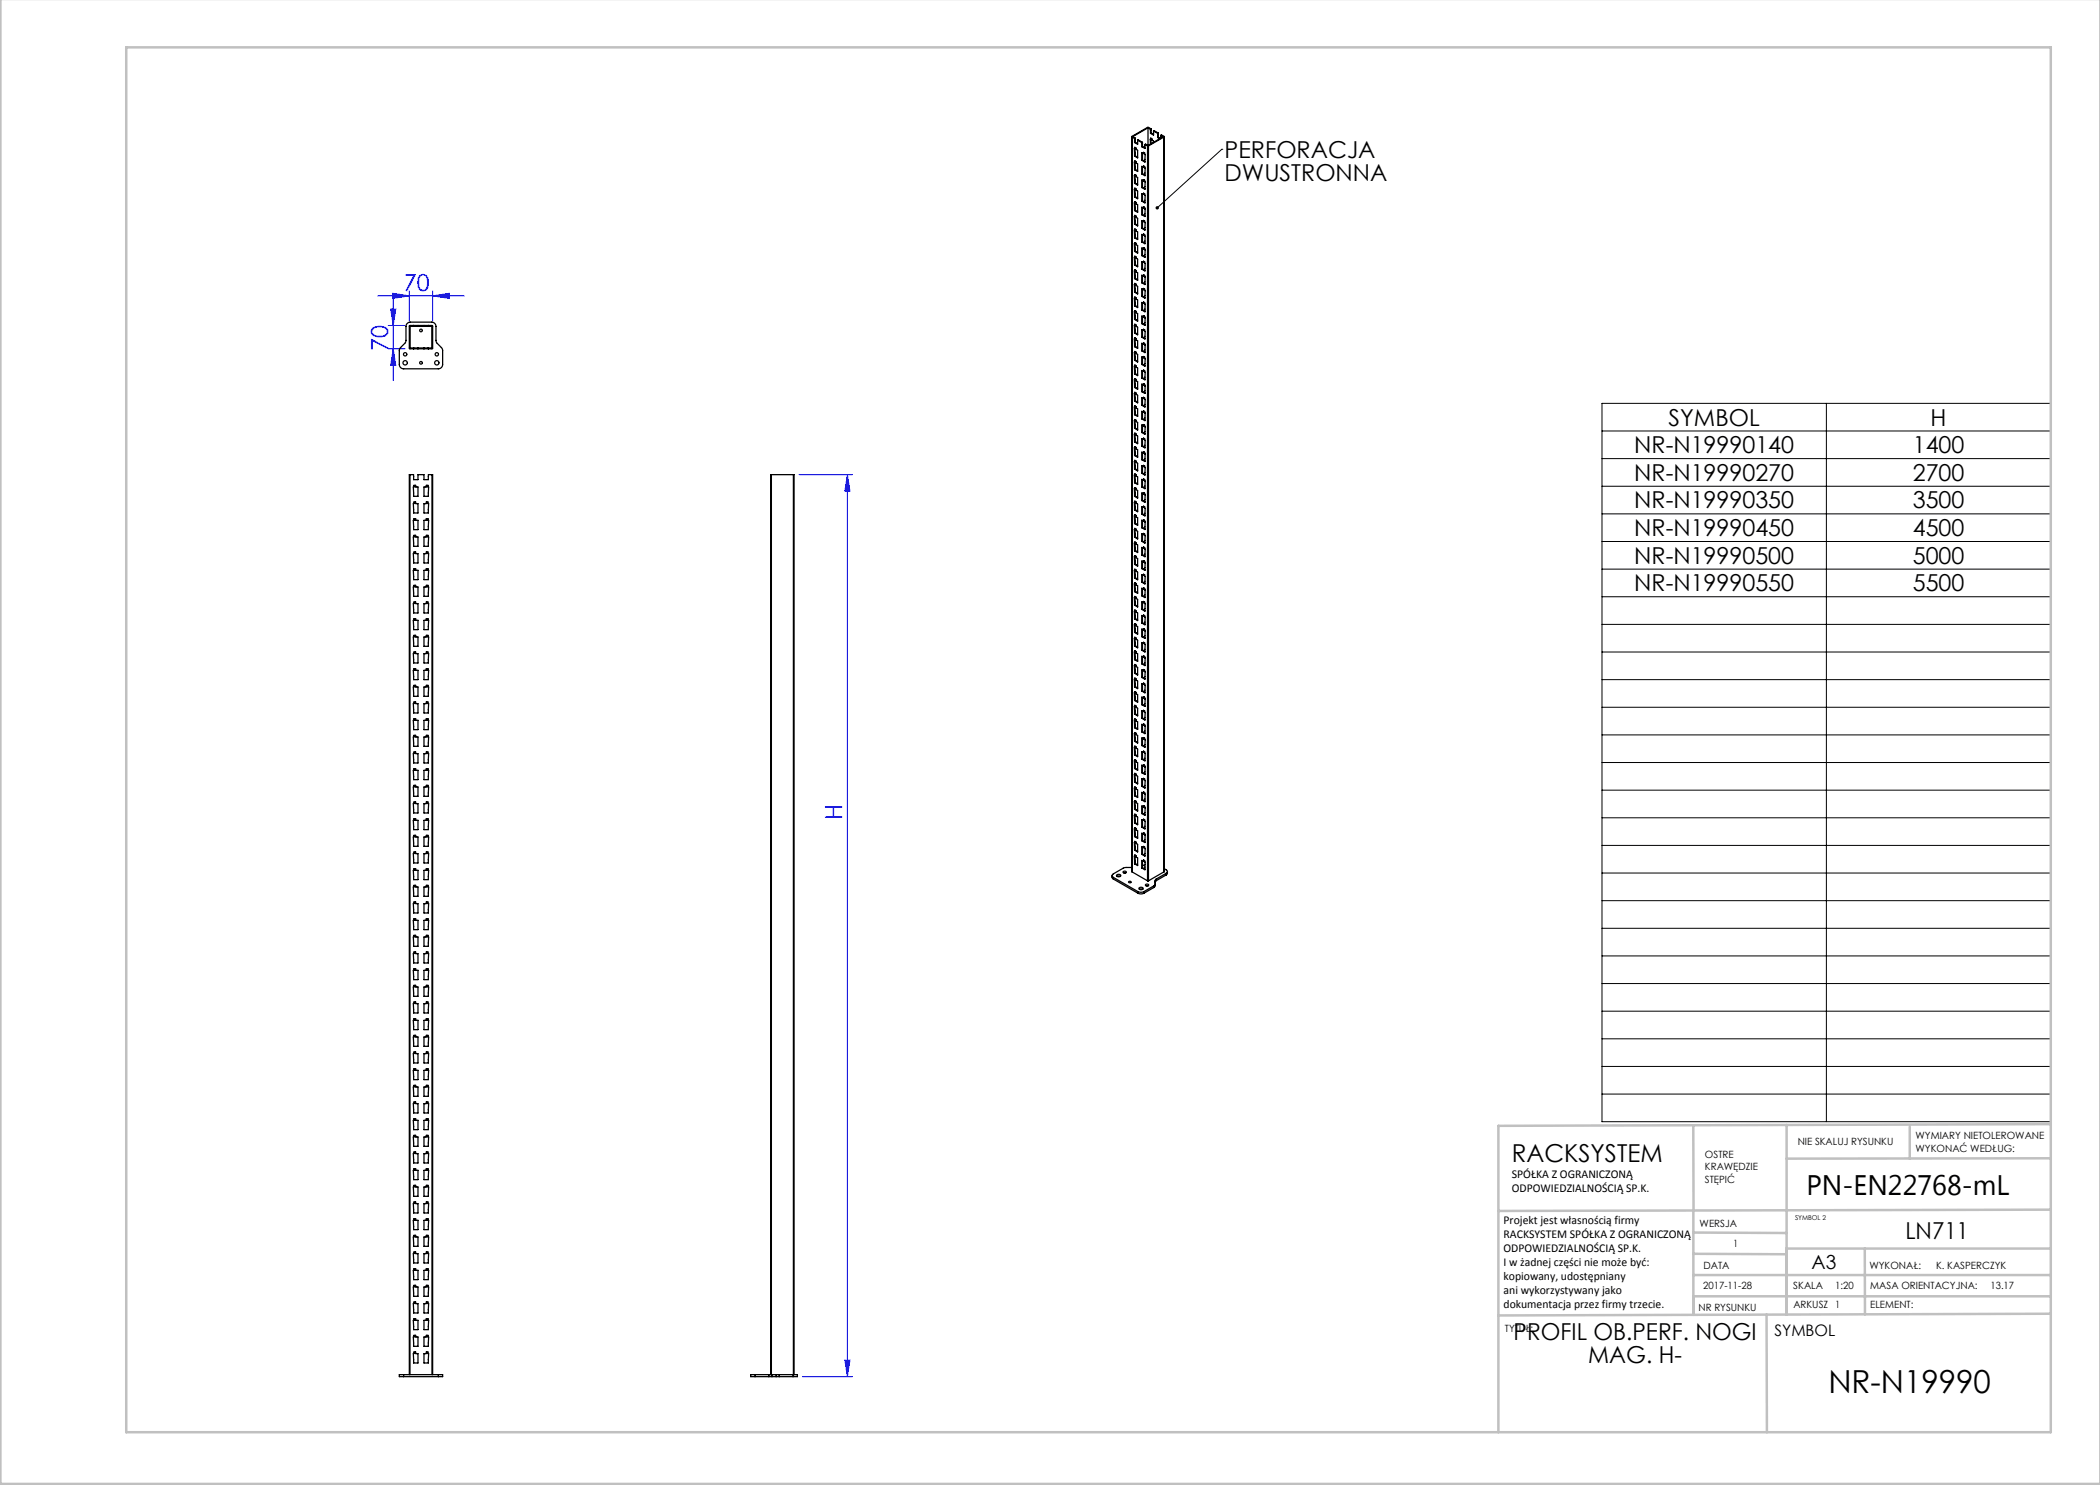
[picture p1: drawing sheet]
<svg xmlns="http://www.w3.org/2000/svg" width="420mm" height="297mm" viewBox="0 0 420 297" stroke-linecap="round" stroke-linejoin="round" font-family="sans-serif">
<g fill="none" stroke="#00f" stroke-width=".2">
<path d="M75.5 59.2h17.4M78.6 58.7l3.3 .5-3.3 .5zM78.6 58.7v17.4M81.9 58.2v6M86.5 59.2l3.3-.5v1zM86.5 58.2v6M77.6 65.1h3.4M77.6 69.8h3.4M78.1 61.8h1.1l-.6 3.3zM78.6 69.8l.6 3.3h-1.1zM159.8 94.9h10.7M169.5 94.9l.5 3.3h-1z"/>
<path d="M169.5 94.9v180.4M160.5 275.3h10M169 272h1l-.5 3.3z"/>
</g>
<g fill="none" stroke="#000" stroke-width=".2">
<path d="M244.4 29.9h.1M244.4 29.9l-13 11.7M320.4 80.7h89.8v143.6h-89.8zM320.4 86.2h89.8M320.4 91.7h89.8M320.4 97.2h89.8M365.3 80.7v143.6M320.4 102.8h89.8M320.4 108.3h89.8M320.4 113.8h89.8M320.4 119.4h89.8M320.4 124.9h89.8"/>
<path d="M320.4 130.4h89.8M320.4 135.9h89.8M320.4 141.5h89.8M320.4 147h89.8M320.4 152.5h89.8M320.4 158h89.8M320.4 163.6h89.8M320.4 169.1h89.8M320.4 174.6h89.8M320.4 180.1h89.8M320.4 185.7h89.8M320.4 191.2h89.8"/>
<path d="M320.4 196.7h89.8M320.4 202.2h89.8M320.4 207.8h89.8M320.4 213.3h89.8M320.4 218.8h89.8"/>
</g>
<g fill="none" stroke="#c0c0c0" stroke-width=".5">
<path d="M.1 -.1v296.9h419.9M25.2 9.5h385v276.9h-385zM338.7 225.2v16.9M357.3 225v37.9M382 225.4v6.3M410.1 224.8l-110.4 .4v61.2M410.1 231.7h-52.8M338.7 259.3h71.5M338.7 255h71.5M338.7 250.8l18.6 .1M338.7 246.5l18.6 .1M338.7 242.1v20.9"/>
<path d="M373 249.7v13.2M410.1 241.9l-110.4 .3M410.2 249.7h-52.9v13.2M353.3 262.9l.1 23.5M410.2 262.7l-110.5 .4"/>
</g>
<path d="M231.2 41.3a.34 .34 0 0 1 .5 0 .34 .34 0 0 1 0 .5 .34 .34 0 0 1-.5 0l.2-.2-.2 .2z" fill="#000"/>
<g fill="#00f">
<path d="M78.6 58.7l3.3 .5-3.3 .5zM86.5 59.2l3.3-.5v1z"/>
<path d="M169.5 94.9l.5 3.3h-1zM169 272h1l-.5 3.3zM78.1 61.8h1.1l-.6 3.3zM78.6 69.8l.6 3.3h-1.1z"/>
</g>
<g fill="none" stroke="#000" stroke-width=".25">
<path d="M226.4 27.3v147.1M226.4 27.4l.5 .3M226.4 27.4v147M226.9 27.7v.3M226.9 28v.5M226.9 30.7v.5M226.9 33.4v.5M226.9 36.1v.6M226.9 38.8v.6M226.9 32.4v1M226.9 37.9v.9M226.9 35.2v.9"/>
<path d="M226.9 29.7v1M227 35.1h.1M227 29.7h.1M227 32.4v-.2l.5 .6v1.5l-.6-.4M227 32.4h-.1M227 37.9v-.3l.5 .6v1.5l-.6-.3M227 37.9h-.1M227 35.1v-.2l.5 .6v1.5l-.6-.3M227 29.7v-.2l.5 .6v1.5l-.6-.4M227 29.7v.9M227 35.1v1M227 32.4v.9"/>
<path d="M227 37.9v.9M227 27.6l-.1 .1M227 27.6v.3M227 28.4l.5 .3M227 27.9l-.1 .1M227 28.4l-.1 .1M227 27.9v.5M227 30.6v.6M227 33.3v.6M227 36.1v.5M227 38.8v.5M227 31.2l.5 .2"/>
<path d="M227 30.6l-.1 .1M227 31.2h-.1M227 33.9l.5 .3M227 33.3l-.1 .1M227 33.9h-.1M227 36.6l.5 .3M227 36.1h-.1M227 36.6l-.1 .1M227 39.3l.5 .3M227 38.8h-.1M227 39.3l-.1 .1M227.1 29.6l-.1 .1"/>
<path d="M227.1 32.4h-.1M227.1 35.1l-.1 .1M227.1 37.8l-.1 .1M227.1 29.5v.1M227.1 32.2v.2M227.1 35v.1M227.1 37.7v.1M227.1 35.1h-.1M227.5 28l.9 .5M227.5 28h.1l.9 .5M227.5 28v.9l-.6-.4M228.4 38.7l.3 .2v-.3l.2 .2 .1 1.8-.6-.4z"/>
<path d="M228.4 36l.3 .2v-.3l.2 .1 .1 1.9-.6-.4zM228.4 33.3l.3 .1v-.2l.2 .1 .1 1.8-.6-.3zM228.4 28.5v.8M228.5 29.3h-.1M228.5 28.5h-.1M228.5 28.5v.8M228.5 30.6v1.4M228.5 33.3v1.4M228.5 36.1v1.3M228.5 38.8v1.4M228.5 29.3l.5 .3M228.5 32l-.1 .1"/>
<path d="M228.5 32l.5 .3M228.5 34.7l-.1 .1M228.5 34.7l.5 .3M228.5 37.4l-.1 .1M228.5 37.4l.5 .3M228.7 30.7v-.2l.2 .1 .1 .3v1.5l-.6-.3M228.7 30.7l-.3-.2v1.6M228.8 33.4h.1M228.8 38.8h.1M228.8 30.6h.1M228.8 36.1h.1M228.8 30.6l-.1 .1"/>
<path d="M228.8 33.3l-.1 .1M228.8 36.1l-.1 .1M228.8 38.8l-.1 .1M228.8 30.5v.1M228.8 33.3h.1M228.8 36v.1M228.8 38.7v.1M229 28.9l.5 .3M229 28.9l.1-.1 .5 .3M229 28.9v.8l-.6-.4M229.5 29.2h.2M229.5 29.2v147"/>
<path d="M229.6 25.6l-3.1 1.7 .5 .3M229.6 25.6l.5 .2M229.6 25.6v3.5M229.7 29.2v147M230.1 25.8v.3M230.1 26.1v.6M230.1 27.9v-.3l.3 .2v.2l.3 .2v.3M230.1 27.9v.9M230.2 27.9v.8M230.2 25.8l-.7-.3-3.1 1.9M230.2 25.8h-.1M230.2 25.8v.3"/>
<path d="M230.2 26.1h-.1M230.2 26.6l-.1 .1M230.2 26.6l.5 .3M230.2 26.1v.5M230.3 27.8l-.2 .1M230.3 27.8h.1M230.3 27.7v.1M230.7 26.2l.9 .5M230.7 26.2l.1-.1 .9 .5M230.7 26.2v.8l-.6-.3M231.6 27.5l.4 .2M231.6 26.7v.8"/>
<path d="M231.7 26.6l-.1 .1M231.7 27.4l-.1 .1M231.7 26.6v.8M231.7 27.4l.4 .3M232.2 27.1l.1-.1 .5 .4M232.2 27.1l.5 .2-3.1 1.8M232.2 27.1v.5M232.8 27.4l-3.1 1.8M232.8 27.4v147M232.8 27.3v147.1M226.9 41.6v.5M226.9 44.3v.5"/>
<path d="M226.9 47v.6M226.9 49.7v.6M226.9 52.5v.5M226.9 55.2v.5M226.9 57.9v.5M226.9 56.9l.1-.2 .5 .6v1.5l-.6-.4M226.9 43.3v1M226.9 48.8v.9M226.9 54.2v1M226.9 59.7v.9M226.9 56.9v1M226.9 51.5v1"/>
<path d="M226.9 46v1M226.9 40.6v1M227 43.3h.1M227 48.8h.1M227 54.2h.1M227 59.6h.1M227 51.5h.1M227 46h.1M227 40.6h.1M227 43.3v-.2l.5 .6v1.5l-.6-.4M227 48.8v-.3l.5 .6v1.5l-.6-.3M227 54.2v-.2l.5 .6v1.5l-.6-.4"/>
<path d="M227 59.6v-.2l.5 .6v1.5l-.6-.3M227 51.5v-.3l.5 .6v1.6l-.6-.4M227 46v-.2l.5 .6v1.5l-.6-.3M227 40.6v-.3l.5 .6v1.6l-.6-.4M227 40.6v.9M227 46v.9M227 51.5v.9M227 56.9v.9M227 59.6v1M227 54.2v.9M227 48.7v1M227 43.3v.9"/>
<path d="M227 41.5v.5M227 44.2v.6M227 46.9v.6M227 49.7v.5M227 52.4v.5M227 55.1v.6M227 57.8v.6M227 42l.5 .3M227 41.5l-.1 .1M227 42l-.1 .1M227 44.8l.5 .3M227 44.2l-.1 .1"/>
<path d="M227 44.8h-.1M227 47.5l.5 .3M227 46.9l-.1 .1M227 47.5l-.1 .1M227 50.2l.5 .3M227 49.7h-.1M227 50.2l-.1 .1M227 52.9l.5 .3M227 52.4l-.1 .1M227 52.9l-.1 .1M227 55.7l.5 .2M227 55.1l-.1 .1"/>
<path d="M227 55.7h-.1M227 58.4l.5 .3M227 57.8l-.1 .1M227 58.4h-.1M227.1 40.5h.1M227.1 43.2l-.1 .1M227.1 46h-.1M227.1 48.7h.1M227.1 51.4l-.1 .1M227.1 54.1h.1M227.1 56.9h.1M227.1 59.6l-.1 .1"/>
<path d="M227.1 40.5l-.1 .1M227.1 48.7l-.1 .1M227.1 54.1l-.1 .1M227.1 56.9h-.1M227.1 40.4v.1M227.1 43.1v.1M227.1 45.9v.1M227.1 48.6v.1M227.1 51.3v.1M227.1 54v.1M227.1 56.7v.2M227.1 59.5v.1"/>
<path d="M227.1 59.6h-.1M228.5 41.5v1.4M228.5 44.2v1.4M228.5 46.9v1.4M228.5 49.7v1.4M228.5 52.4v1.4M228.5 55.1v1.4M228.5 57.8v1.4M228.5 40.2h-.1M228.5 40.2l.5 .3M228.5 42.9l-.1 .1M228.5 42.9l.5 .3"/>
<path d="M228.5 45.6l-.1 .1M228.5 45.6l.5 .3M228.5 48.3l-.1 .1M228.5 48.3l.5 .3M228.5 51.1h-.1M228.5 51.1l.5 .2M228.5 53.8h-.1M228.5 53.8l.5 .3M228.5 56.5l-.1 .1M228.5 56.5l.5 .3M228.5 59.2l-.1 .1M228.5 59.2l.5 .3"/>
<path d="M228.7 57.9v-.2l.2 .1 .1 .3v1.5l-.6-.3M228.7 57.9l-.3-.1v1.5M228.7 55.2v-.2l.2 .1 .1 .3v1.5l-.6-.3M228.7 55.2l-.3-.2v1.6M228.7 52.5v-.3l.2 .2 .1 .3v1.5l-.6-.4M228.7 52.5l-.3-.2v1.5M228.7 49.7v-.2l.2 .2 .1 .3v1.5l-.6-.4M228.7 49.7l-.3-.1v1.5M228.7 47l-.3-.1v1.5M228.7 44.3v-.2l.2 .1 .1 .3v1.5l-.6-.3M228.7 44.3l-.3-.1v1.5M228.7 41.6l-.3-.2v1.6"/>
<path d="M228.7 41.6v-.2l.2 .1v.2M228.7 47v-.2l.2 .1v.3M228.8 47h-.1M228.8 52.4l-.1 .1M228.8 57.9h-.1M228.8 47h.1M228.8 52.4h.1M228.8 57.9h.1M228.8 41.5l-.1 .1M228.8 44.2l-.1 .1M228.8 49.7l-.1 .1M228.8 55.1h.1"/>
<path d="M228.8 55.1l-.1 .1M228.8 41.4v.1M228.8 44.1v.1M228.8 46.9h.1M228.8 49.6v.1M228.8 52.3v.1M228.8 55v.1M228.8 57.7v.1M228.8 46.9l-.1 .1M228.8 49.7h-.1M228.8 57.8l-.1 .1M228.9 47.2h.1"/>
<path d="M228.9 41.7h.1M229 41.8v1.5l-.6-.3M229 47.2v1.6l-.6-.4M81.4 64.7l.7-.3h4.2a.87 .87 0 0 1 .9 .9v2.9l1.3 1.7v3a.87 .87 0 0 1-.8 .9h-7a.87 .87 0 0 1-.8-.9v-2.9l1.3-1.7v-3zM81.9 65.1h4.6v4.6h-4.6zM82 65.3h4.4v4.3h-4.4zM82.7 65.1v.2M82.7 69.6v.2M83.6 65.1v.2M83.6 69.6v.2M84.8 65.1v.2M84.8 69.6v.2"/>
<path d="M85.7 65.1v.2M85.7 69.6v.2M226.9 60.6v.6M226.9 63.3v.6M226.9 66.1v.5M226.9 68.8v.5M226.9 71.5v.6M226.9 74.2v.6M226.9 77v.5M226.9 79.7v.5M226.9 76l.1-.3 .5 .6v1.6l-.6-.4M226.9 65.1v1"/>
<path d="M226.9 70.5v1M226.9 76v1M226.9 78.7v1M226.9 73.3v.9M226.9 67.8v1M226.9 62.4v.9M227 65.1h.1M227 70.5h.1M227 78.7h.1M227 73.3h.1M227 67.8h.1M227 65.1v-.3l.5 .6v1.6l-.6-.4"/>
<path d="M227 70.5v-.2l.5 .6v1.5l-.6-.3M227 78.7v-.3l.5 .6v1.6l-.6-.4M227 73.3v-.3l.5 .6v1.5l-.6-.3M227 67.8v-.2l.5 .6v1.5l-.6-.4M227 62.4v-.3l.5 .6v1.5l-.6-.3M227 62.4h-.1M227 67.8v.9M227 73.2v1M227 78.7v.9M227 76v.9M227 70.5v.9M227 65.1v.9"/>
<path d="M227 62.4v.9M227 60.6v.5M227 63.3v.5M227 66v.5M227 68.7v.6M227 71.4v.6M227 74.2v.5M227 76.9v.5M227 79.6v.6M227 61.1l.5 .3M227 60.6h-.1M227 61.1l-.1 .1"/>
<path d="M227 63.8l.5 .3M227 63.3h-.1M227 63.8l-.1 .1M227 66.5l.5 .3M227 66l-.1 .1M227 66.5l-.1 .1M227 68.7l-.1 .1M227 69.3h-.1M227 69.3l.5 .2M227 72l.5 .3M227 71.4l-.1 .1M227 72l-.1 .1"/>
<path d="M227 74.7l.5 .3M227 74.2h-.1M227 74.7l-.1 .1M227 77.4l.5 .3M227 76.9l-.1 .1M227 77.4l-.1 .1M227 79.6l-.1 .1M227.1 62.3l-.1 .1M227.1 65l-.1 .1M227.1 67.7v.1M227.1 70.5h.1M227.1 73.2h.1"/>
<path d="M227.1 75.9h.1M227.1 78.6h.1M227.1 67.7l-.1 .1M227.1 70.5h-.1M227.1 73.2l-.1 .1M227.1 75.9l-.1 .1M227.1 78.6l-.1 .1M227.1 62.2v.1M227.1 64.9v.1M227.1 67.6v.1M227.1 70.4v.1M227.1 73.1v.1"/>
<path d="M227.1 75.8v.1M227.1 78.5v.1M228.4 71.4l.3 .1v-.2l.2 .1 .1 1.9-.6-.4zM228.4 60.5l.3 .2v-.3l.2 .1 .1 1.9-.6-.4zM228.5 60.6v1.3M228.5 63.3v1.4M228.5 66v1.4M228.5 68.7v1.4M228.5 71.4v1.4M228.5 74.2v1.4M228.5 76.9v1.4M228.5 79.6v1.4"/>
<path d="M228.5 61.9l-.1 .1M228.5 61.9l.5 .3M228.5 64.7h-.1M228.5 64.7l.5 .2M228.5 67.4l-.1 .1M228.5 67.4l.5 .3M228.5 70.1l-.1 .1M228.5 70.1l.5 .3M228.5 72.8l-.1 .1M228.5 72.8l.5 .3M228.5 75.6h-.1M228.5 75.6l.5 .2"/>
<path d="M228.5 78.3h-.1M228.5 78.3l.5 .3M228.7 79.7v-.2l.2 .1 .1 .3v1.5l-.6-.3M228.7 79.7l-.3-.2v1.6M228.7 77v-.3l.2 .2 .1 .3v1.5l-.6-.4M228.7 77l-.3-.2v1.5M228.7 74.2v-.2l.2 .1 .1 .4v1.5l-.6-.4M228.7 74.2l-.3-.1v1.5M228.7 68.8v-.2l.2 .1 .1 .3v1.5l-.6-.3M228.7 68.8l-.3-.1v1.5M228.7 66.1l-.3-.2v1.6M228.7 63.3v-.2l.2 .2 .1 .3v1.5l-.6-.4"/>
<path d="M228.7 63.3l-.3-.1v1.5M228.7 66.1v-.3l.2 .2v.2M228.8 76.9l-.1 .1M228.8 63.3h.1M228.8 71.5h.1M228.8 76.9h.1M228.8 60.6h.1M228.8 66l-.1 .1M228.8 68.7h.1M228.8 74.2l-.1 .1M228.8 79.6l-.1 .1M228.8 60.6l-.1 .1"/>
<path d="M228.8 63.3l-.1 .1M228.8 68.7l-.1 .1M228.8 71.4l-.1 .1M228.8 60.5v.1M228.8 63.2v.1M228.8 65.9v.1M228.8 68.6v.1M228.8 71.4h.1M228.8 74.1v.1M228.8 76.8v.1M228.8 79.5v.1M228.8 74.2h-.1"/>
<path d="M228.9 66.2h.1M229 66.3v1.5l-.6-.3M82 94.9h-.1v180M82 94.9h.7v1h.9v-1h1.2v1h.9v-1h.7M82 94.9v180M82.8 97.1h.3l.1 .3h.4v1.9h-.9v-1.9h.1zM84.8 97.4h.4l.1-.3h.3v.3h.1v1.9h-.9zM86.4 94.9h.1v180M86.4 94.9v180M154.3 94.9h-.2v180M154.3 94.9h4.4M154.3 94.9v180"/>
<path d="M158.7 94.9h.1v180M158.7 94.9v180M226.9 82.4v.5M226.9 85.1v.6M226.9 87.8v.6M226.9 90.6v.5M226.9 93.3v.5M226.9 96v.5M226.9 98.7v.6M226.9 81.4l.1-.2 .5 .6v1.5l-.6-.4M226.9 81.4v1M226.9 86.9v.9"/>
<path d="M226.9 92.3v1M226.9 97.8v.9M226.9 95v1M226.9 89.6v1M226.9 84.2v.9M227 86.9h.1M227 92.3h.1M227 97.7h.1M227 95h.1M227 89.6h.1M227 84.1h.1M227 86.9v-.3l.5 .6v1.5l-.6-.3"/>
<path d="M227 92.3v-.2l.5 .6v1.5l-.6-.4M227 97.7v-.2l.5 .6v1.5l-.6-.3M227 95v-.2l.5 .6v1.5l-.6-.4M227 89.6v-.3l.5 .6v1.6l-.6-.4M227 84.1v-.2l.5 .6v1.5l-.6-.3M227 84.1v.9M227 89.6v.9M227 95v.9M227 97.7v1M227 86.9v.9M227 81.4v.9M227 92.3v.9"/>
<path d="M227 82.3v.6M227 85v.6M227 87.8v.5M227 90.5v.5M227 93.2v.6M227 95.9v.6M227 98.7v.5M227 80.2l.5 .2M227 80.2h-.1M227 82.9l.5 .3M227 82.3l-.1 .1M227 82.9h-.1"/>
<path d="M227 85.6l.5 .3M227 85l-.1 .1M227 85.6l-.1 .1M227 88.3l.5 .3M227 87.8h-.1M227 88.3l-.1 .1M227 91l.5 .3M227 90.5l-.1 .1M227 91l-.1 .1M227 93.8l.5 .2M227 93.2l-.1 .1M227 93.8h-.1"/>
<path d="M227 96.5l.5 .3M227 95.9l-.1 .1M227 96.5h-.1M227 99.2l.5 .3M227 98.7h-.1M227 99.2l-.1 .1M227.1 81.3v.1M227.1 84.1h.1M227.1 86.8h.1M227.1 89.5h.1M227.1 92.2l-.1 .1M227.1 95h-.1"/>
<path d="M227.1 97.7h.1M227.1 81.3l-.1 .1M227.1 84.1l-.1 .1M227.1 86.8l-.1 .1M227.1 89.5l-.1 .1M227.1 97.7l-.1 .1M227.1 81.2v.1M227.1 84v.1M227.1 86.7v.1M227.1 89.4v.1M227.1 92.1v.1M227.1 94.8v.2"/>
<path d="M227.1 97.6v.1M228.4 95.9l.3 .1v-.2l.2 .1 .1 1.8-.6-.3zM228.4 90.4l.3 .2v-.3l.2 .2 .1 1.8-.6-.4zM228.5 82.3v1.4M228.5 85v1.4M228.5 87.8v1.4M228.5 90.5v1.4M228.5 93.2v1.4M228.5 95.9v1.4M228.5 98.7v1.3M228.5 81l-.1 .1M228.5 81l.5 .3"/>
<path d="M228.5 83.7l-.1 .1M228.5 83.7l.5 .3M228.5 86.4l-.1 .1M228.5 86.4l.5 .3M228.5 89.2h-.1M228.5 89.2l.5 .2M228.5 91.9h-.1M228.5 91.9l.5 .3M228.5 94.6l-.1 .1M228.5 94.6l.5 .3M228.5 97.3l-.1 .1M228.5 97.3l.5 .3"/>
<path d="M228.7 98.7v-.2l.2 .1 .1 .4v1.5l-.6-.4M228.7 98.7l-.3-.1v1.5M228.7 93.3v-.2l.2 .1 .1 .3v1.5l-.6-.3M228.7 93.3l-.3-.2v1.6M228.7 87.8v-.2l.2 .2 .1 .3v1.5l-.6-.4M228.7 87.8l-.3-.1v1.5M228.7 85.1l-.3-.1v1.5M228.7 82.4v-.2l.2 .1 .1 .3v1.5l-.6-.3M228.7 82.4l-.3-.1v1.5M228.7 85.1v-.2l.2 .1v.3M228.8 82.4h-.1M228.8 82.4h.1"/>
<path d="M228.8 90.5h.1M228.8 96h.1M228.8 85l-.1 .1M228.8 87.8h.1M228.8 93.2l-.1 .1M228.8 98.7h.1M228.8 87.8l-.1 .1M228.8 90.5l-.1 .1M228.8 95.9l-.1 .1M228.8 98.7l-.1 .1M228.8 82.2v.1M228.8 85h.1"/>
<path d="M228.8 87.7v.1M228.8 90.4v.1M228.8 93.1v.1M228.8 95.9h.1M228.8 98.6v.1M228.8 82.3l-.1 .1M228.9 85.3h.1M229 85.3v1.6l-.6-.4M82.8 100.4h.3l.1 .3h.4v1.9h-.9v-1.9h.1zM82.8 107.1h.3l.1 .3h.4v1.9h-.9v-1.9h.1zM82.8 113.7h.3l.1 .4h.4v1.8h-.9v-1.8l.1-.1zM82.8 117.1h.3l.1 .3h.4v1.9h-.9v-1.9h.1z"/>
<path d="M82.8 110.4h.3l.1 .3h.4v1.9h-.9v-1.9h.1zM82.8 103.7h.3l.1 .4h.4v1.8h-.9v-1.8l.1-.1zM84.8 117.4h.4l.1-.3h.3v.3h.1v1.9h-.9zM84.8 114.1h.4l.1-.4h.3v.3l.1 .1v1.8h-.9zM84.8 110.7h.4l.1-.3h.3v.3h.1v1.9h-.9zM84.8 107.4h.4l.1-.3h.3v.3h.1v1.9h-.9zM84.8 104.1h.4l.1-.4h.3v.3l.1 .1v1.8h-.9zM84.8 100.7h.4l.1-.3h.3v.3h.1v1.9h-.9zM226.9 101.4v.6M226.9 104.2v.5M226.9 106.9v.5M226.9 109.6v.6"/>
<path d="M226.9 112.3v.6M226.9 115.1v.5M226.9 117.8v.5M226.9 119.5l.1-.2 .5 .6v1.5l-.6-.4M226.9 103.2v1M226.9 108.6v1M226.9 114.1v1M226.9 119.5v1M226.9 116.8v1M226.9 111.4v.9M226.9 105.9v1M226.9 100.5v.9"/>
<path d="M227 103.2h.1M227 108.6h.1M227 114.1h.1M227 116.8h.1M227 111.4h.1M227 103.2v-.3l.5 .6v1.6l-.6-.4M227 108.6v-.2l.5 .6v1.5l-.6-.3M227 114.1v-.3l.5 .6v1.6l-.6-.4M227 116.8v-.2l.5 .6v1.5l-.6-.4M227 111.4v-.3l.5 .6v1.5l-.6-.3M227 105.9v-.2l.5 .6v1.5l-.6-.4M227 105.9h-.1"/>
<path d="M227 100.5v-.3l.5 .6v1.5l-.6-.3M227 100.5h-.1M227 100.5v.9M227 105.9v.9M227 111.4v.9M227 116.8v.9M227 119.5v.9M227 114.1v.9M227 108.6v.9M227 103.2v.9M227 101.4v.5M227 104.1v.5"/>
<path d="M227 106.8v.6M227 109.5v.6M227 112.3v.5M227 115v.5M227 117.7v.6M227 101.9l.5 .3M227 101.4h-.1M227 101.9l-.1 .1M227 104.6l.5 .3M227 104.1l-.1 .1M227 104.6l-.1 .1M227 107.4l.5 .3"/>
<path d="M227 106.8l-.1 .1M227 107.4h-.1M227 110.1l.5 .3M227 109.5l-.1 .1M227 110.1l-.1 .1M227 112.8l.5 .3M227 112.3h-.1M227 112.8l-.1 .1M227 115.5l.5 .3M227 115l-.1 .1M227 115.5l-.1 .1M227 118.3l.5 .2"/>
<path d="M227 117.7l-.1 .1M227 118.3h-.1M227.1 100.4l-.1 .1M227.1 103.1h.1M227.1 105.8l-.1 .1M227.1 108.6h-.1M227.1 111.3h.1M227.1 114l-.1 .1M227.1 116.7l-.1 .1M227.1 119.5h.1M227.1 103.1l-.1 .1M227.1 111.3l-.1 .1"/>
<path d="M227.1 119.5h-.1M227.1 100.3v.1M227.1 103v.1M227.1 105.7v.1M227.1 108.5v.1M227.1 111.2v.1M227.1 113.9v.1M227.1 116.6v.1M227.1 119.3v.2M228.5 101.4v1.4M228.5 104.1v1.4M228.5 106.8v1.4"/>
<path d="M228.5 109.5v1.4M228.5 112.3v1.4M228.5 115v1.4M228.5 117.7v1.4M228.5 100l-.1 .1M228.5 100l.5 .3M228.5 102.8h-.1M228.5 102.8l.5 .3M228.5 105.5l-.1 .1M228.5 105.5l.5 .3M228.5 108.2l-.1 .1M228.5 108.2l.5 .3"/>
<path d="M228.5 110.9l-.1 .1M228.5 110.9l.5 .3M228.5 113.7h-.1M228.5 113.7l.5 .2M228.5 116.4h-.1M228.5 116.4l.5 .3M228.5 119.1l-.1 .1M228.5 119.1l.5 .3M228.7 117.8v-.2l.2 .1 .1 .3v1.5l-.6-.3M228.7 117.8l-.3-.2v1.6M228.7 115.1v-.3l.2 .2 .1 .3v1.5l-.6-.4M228.7 115.1l-.3-.2v1.5"/>
<path d="M228.7 112.3v-.2l.2 .2 .1 .3v1.5l-.6-.4M228.7 112.3l-.3-.1v1.5M228.7 109.6l-.3-.1v1.5M228.7 106.9v-.2l.2 .1 .1 .3v1.5l-.6-.3M228.7 106.9l-.3-.1v1.5M228.7 104.2l-.3-.2v1.6M228.7 101.4v-.2l.2 .2 .1 .3v1.5l-.6-.4M228.7 101.4l-.3-.1v1.5M228.7 104.2v-.2l.2 .1v.2M228.7 109.6v-.2l.2 .1v.3M228.8 101.4l-.1 .1M228.8 115l-.1 .1"/>
<path d="M228.8 101.4h.1M228.8 115h.1M228.8 104.1l-.1 .1M228.8 106.8l-.1 .1M228.8 109.5l-.1 .1M228.8 112.3l-.1 .1M228.8 117.7h.1M228.8 117.7l-.1 .1M228.8 101.3v.1M228.8 104v.1M228.8 106.7v.1M228.8 109.5h.1"/>
<path d="M228.8 112.2v.1M228.8 114.9v.1M228.8 117.6v.1M228.8 101.4h-.1M228.8 112.3h-.1M228.9 109.8h.1M228.9 104.3h.1M229 104.4v1.5l-.6-.3M229 109.8v1.6l-.6-.4M82.8 120.4h.3l.1 .3h.4v1.9h-.9v-1.9h.1zM82.8 127.1h.3l.1 .3h.4v1.9h-.9v-1.9h.1zM82.8 133.7h.3l.1 .4h.4v1.8h-.9v-1.8l.1-.1z"/>
<path d="M82.8 137.1h.3l.1 .3h.4v1.9h-.9v-1.9h.1zM82.8 130.4h.3l.1 .3h.4v1.9h-.9v-1.9h.1zM82.8 123.7h.3l.1 .4h.4v1.8h-.9v-1.8l.1-.1zM84.8 137.4h.4l.1-.3h.3v.3h.1v1.9h-.9zM84.8 134.1h.4l.1-.4h.3v.3l.1 .1v1.8h-.9zM84.8 130.7h.4l.1-.3h.3v.3h.1v1.9h-.9zM84.8 127.4h.4l.1-.3h.3v.3h.1v1.9h-.9zM84.8 124.1h.4l.1-.4h.3v.3l.1 .1v1.8h-.9zM84.8 120.7h.4l.1-.3h.3v.3h.1v1.9h-.9zM226.9 120.5v.5M226.9 123.2v.6M226.9 125.9v.6"/>
<path d="M226.9 128.7v.5M226.9 131.4v.5M226.9 134.1v.6M226.9 136.8v.6M226.9 139.6v.5M226.9 138.6l.1-.3 .5 .6v1.6l-.6-.4M226.9 125v.9M226.9 130.4v1M226.9 135.9v.9M226.9 138.6v1M226.9 133.1v1M226.9 127.7v1"/>
<path d="M226.9 122.3v.9M227 130.4h.1M227 135.9h.1M227 133.1h.1M227 127.7h.1M227 122.2h.1M227 125v-.3l.5 .6v1.5l-.6-.3M227 125h-.1M227 130.4v-.2l.5 .6v1.5l-.6-.4M227 135.9v-.3l.5 .6v1.5l-.6-.3M227 133.1v-.2l.5 .6v1.5l-.6-.3M227 127.7v-.3l.5 .6v1.6l-.6-.4"/>
<path d="M227 122.2v-.2l.5 .6v1.5l-.6-.3M227 127.7v.9M227 133.1v.9M227 138.6v.9M227 135.8v1M227 130.4v.9M227 125v.9M227 122.2v1M227 120.4v.6M227 123.2v.5M227 125.9v.5M227 128.6v.5"/>
<path d="M227 131.3v.6M227 134v.6M227 136.8v.5M227 139.5v.5M227 121l.5 .3M227 120.4l-.1 .1M227 121h-.1M227 123.7l.5 .3M227 123.2h-.1M227 123.7l-.1 .1M227 126.4l.5 .3M227 125.9h-.1"/>
<path d="M227 126.4l-.1 .1M227 129.1l.5 .3M227 128.6l-.1 .1M227 129.1l-.1 .1M227 131.9l.5 .3M227 131.3l-.1 .1M227 131.9h-.1M227 134.6l.5 .3M227 134l-.1 .1M227 134.6l-.1 .1M227 137.3l.5 .3M227 136.8h-.1"/>
<path d="M227 137.3l-.1 .1M227 139.5l-.1 .1M227.1 122.2l-.1 .1M227.1 124.9l-.1 .1M227.1 127.6l-.1 .1M227.1 130.3l-.1 .1M227.1 133.1h.1M227.1 135.8h.1M227.1 138.5h.1M227.1 133.1h-.1M227.1 135.8l-.1 .1M227.1 138.5l-.1 .1"/>
<path d="M227.1 122.1v.1M227.1 124.8v.1M227.1 127.5v.1M227.1 130.2v.1M227.1 133v.1M227.1 135.7v.1M227.1 138.4v.1M227.1 122.2h-.1M228.4 125.8l.3 .2v-.3l.2 .2 .1 1.8-.6-.4zM228.4 123.1l.3 .2v-.3l.2 .1 .1 1.9-.6-.4zM228.5 120.4v1.4M228.5 123.2v1.3"/>
<path d="M228.5 125.9v1.4M228.5 128.6v1.4M228.5 131.3v1.4M228.5 134v1.4M228.5 136.8v1.4M228.5 139.5v1.4M228.5 121.8l-.1 .1M228.5 121.8l.5 .3M228.5 124.5l-.1 .1M228.5 124.5l.5 .3M228.5 127.3h-.1M228.5 127.3l.5 .3"/>
<path d="M228.5 130l-.1 .1M228.5 130l.5 .3M228.5 132.7l-.1 .1M228.5 132.7l.5 .3M228.5 135.4l-.1 .1M228.5 135.4l.5 .3M228.5 138.2h-.1M228.5 138.2l.5 .2M228.7 139.6v-.3l.2 .2 .1 .3v1.5l-.6-.4M228.7 139.6l-.3-.2v1.5M228.7 136.8v-.2l.2 .1 .1 .4v1.5l-.6-.4M228.7 136.8l-.3-.1v1.5"/>
<path d="M228.7 134.1v-.2l.2 .1 .1 .4v1.5l-.6-.4M228.7 134.1l-.3-.1v1.5M228.7 131.4v-.2l.2 .1 .1 .3v1.5l-.6-.3M228.7 131.4l-.3-.1v1.5M228.7 128.7l-.3-.2v1.6M228.7 120.5v-.2l.2 .1 .1 .3v1.5l-.6-.3M228.7 120.5l-.3-.1v1.5M228.7 128.7v-.3l.2 .2v.2M228.8 120.5h-.1M228.8 134.1h-.1M228.8 139.5l-.1 .1M228.8 120.5h.1"/>
<path d="M228.8 125.9h.1M228.8 134.1h.1M228.8 139.5h.1M228.8 123.2h.1M228.8 128.6l-.1 .1M228.8 131.3v.1M228.8 136.8l-.1 .1M228.8 123.2l-.1 .1M228.8 125.9l-.1 .1M228.8 131.3l-.1 .1M228.8 120.4h.1M228.8 123.1v.1"/>
<path d="M228.8 125.8v.1M228.8 128.5v.1M228.8 131.2v.1M228.8 134h.1M228.8 136.7v.1M228.8 139.4v.1M228.8 120.4l-.1 .1M228.8 134l-.1 .1M228.8 136.8h-.1M228.9 128.8h.1M229 128.9v1.5l-.6-.3M82.8 140.4h.3l.1 .3h.4v1.9h-.9v-1.9h.1z"/>
<path d="M82.8 147.1h.3l.1 .3h.4v1.9h-.9v-1.9h.1zM82.8 153.7h.3l.1 .4h.4v1.8h-.9v-1.8l.1-.1zM82.8 157.1h.3l.1 .3h.4v1.9h-.9v-1.9h.1zM82.8 150.4h.3l.1 .3h.4v1.9h-.9v-1.9h.1zM82.8 143.7h.3l.1 .4h.4v1.8h-.9v-1.8l.1-.1zM84.8 157.4h.4l.1-.3h.3v.3h.1v1.9h-.9zM84.8 154.1h.4l.1-.4h.3v.3l.1 .1v1.8h-.9zM84.8 150.7h.4l.1-.3h.3v.3h.1v1.9h-.9zM84.8 147.4h.4l.1-.3h.3v.3h.1v1.9h-.9zM84.8 144.1h.4l.1-.4h.3v.3l.1 .1v1.8h-.9zM84.8 140.7h.4l.1-.3h.3v.3h.1v1.9h-.9zM226.9 142.3v.5"/>
<path d="M226.9 145v.5M226.9 147.7v.6M226.9 150.4v.6M226.9 153.2v.5M226.9 155.9v.5M226.9 158.6v.6M226.9 144l.1-.2 .5 .6v1.5l-.6-.4M226.9 141.3v1M226.9 146.8v.9M226.9 152.2v1M226.9 157.6v1M226.9 154.9v1"/>
<path d="M226.9 149.5v.9M226.9 144v1M227 141.3h.1M227 146.7h.1M227 152.2h.1M227 157.6h.1M227 154.9h.1M227 149.5h.1M227 141.3v-.2l.5 .5v1.6l-.6-.4M227 146.7v-.2l.5 .6v1.5l-.6-.3M227 152.2v-.3l.5 .6v1.6l-.6-.4M227 157.6v-.2l.5 .6v1.5l-.6-.3"/>
<path d="M227 154.9v-.2l.5 .6v1.5l-.6-.4M227 149.5v-.3l.5 .6v1.5l-.6-.3M227 144v.9M227 149.5v.9M227 154.9v.9M227 157.6v.9M227 146.7v1M227 141.3v.9M227 152.2v.9M227 142.2v.6M227 144.9v.6M227 147.7v.5"/>
<path d="M227 150.4v.5M227 153.1v.5M227 155.8v.6M227 158.5v.6M227 140l.5 .3M227 140l-.1 .1M227 142.8l.5 .2M227 142.2l-.1 .1M227 142.8h-.1M227 145.5l.5 .3M227 144.9l-.1 .1M227 145.5h-.1"/>
<path d="M227 148.2l.5 .3M227 147.7h-.1M227 148.2l-.1 .1M227 150.9l.5 .3M227 150.4h-.1M227 150.9l-.1 .1M227 153.6l.5 .3M227 153.1l-.1 .1M227 153.6l-.1 .1M227 156.4l.5 .2M227 155.8l-.1 .1M227 156.4h-.1"/>
<path d="M227 159.1l.5 .3M227 158.5l-.1 .1M227 159.1l-.1 .1M227.1 141.2h.1M227.1 143.9v.1M227.1 146.7h.1M227.1 149.4h.1M227.1 152.1h.1M227.1 154.8l-.1 .1M227.1 157.6h-.1M227.1 141.2l-.1 .1M227.1 143.9l-.1 .1"/>
<path d="M227.1 146.7l-.1 .1M227.1 149.4l-.1 .1M227.1 152.1l-.1 .1M227.1 141.1v.1M227.1 143.8v.1M227.1 146.6v.1M227.1 149.3v.1M227.1 152v.1M227.1 154.7v.1M227.1 157.4v.2M228.4 158.5l.3 .1v-.2l.2 .1 .1 1.8-.6-.3zM228.5 142.2v1.4"/>
<path d="M228.5 144.9v1.4M228.5 147.7v1.3M228.5 150.4v1.4M228.5 153.1v1.4M228.5 155.8v1.4M228.5 158.5v1.4M228.5 140.9h-.1M228.5 140.9l.5 .3M228.5 143.6l-.1 .1M228.5 143.6l.5 .3M228.5 146.3l-.1 .1M228.5 146.3l.5 .3"/>
<path d="M228.5 149l-.1 .1M228.5 149l.5 .3M228.5 151.8h-.1M228.5 151.8l.5 .2M228.5 154.5l-.1 .1M228.5 154.5l.5 .3M228.5 157.2l-.1 .1M228.5 157.2l.5 .3M228.5 159.9l-.1 .1M228.5 159.9l.5 .3M228.7 155.9v-.2l.2 .1 .1 .3v1.5l-.6-.3M228.7 155.9l-.3-.2v1.6"/>
<path d="M228.7 150.4v-.2l.2 .2 .1 .3v1.5l-.6-.4M228.7 150.4l-.3-.1v1.5M228.7 145v-.2l.2 .1 .1 .3v1.5l-.6-.3M228.7 145l-.3-.1v1.5M228.7 142.3v-.2l.2 .1 .1 .3v1.5l-.6-.3M228.7 142.3l-.3-.2v1.6M228.8 145h-.1M228.8 145h.1M228.8 158.6h.1M228.8 142.2l-.1 .1M228.8 147.7h.1M228.8 150.4h.1"/>
<path d="M228.8 153.1h.1M228.8 155.8l-.1 .1M228.8 147.7h-.1M228.8 150.4l-.1 .1M228.8 153.1l-.1 .1M228.8 158.5l-.1 .1M228.8 142.1v.1M228.8 144.8v.1M228.8 147.6v.1M228.8 150.3v.1M228.8 153v.1M228.8 155.7v.1"/>
<path d="M228.8 158.5h.1M228.8 144.9l-.1 .1M228.9 153.3h.1M228.9 153.3v-.2l-.2-.2v.3l-.3-.2v1.6M228.9 147.9h.1M228.9 147.9v-.3l-.2-.1v.3l-.3-.2v1.5M229 147.9v1.6l-.6-.4M229 153.4v1.5l-.6-.3M82.8 160.4h.3l.1 .3h.4v1.9h-.9v-1.9h.1zM82.8 167.1h.3l.1 .3h.4v1.9h-.9v-1.9h.1zM82.8 173.7h.3l.1 .4h.4v1.8h-.9v-1.8l.1-.1zM82.8 177.1h.3l.1 .3h.4v1.9h-.9v-1.9h.1z"/>
<path d="M82.8 170.4h.3l.1 .3h.4v1.9h-.9v-1.9h.1zM82.8 163.7h.3l.1 .4h.4v1.8h-.9v-1.8l.1-.1zM84.8 177.4h.4l.1-.3h.3v.3h.1v1.9h-.9zM84.8 174.1h.4l.1-.4h.3v.3l.1 .1v1.8h-.9zM84.8 170.7h.4l.1-.3h.3v.3h.1v1.9h-.9zM84.8 167.4h.4l.1-.3h.3v.3h.1v1.9h-.9zM84.8 164.1h.4l.1-.4h.3v.3l.1 .1v1.8h-.9zM84.8 160.7h.4l.1-.3h.3v.3h.1v1.9h-.9zM222.4 175.1v.5l.3 .2M222.7 175.5l4.9 2.8M222.7 175.5v.3M222.7 175.8l4.9 2.8"/>
<path d="M223.3 175l.5-.1a.26 .26 0 0 1 .4 .3 .26 .26 0 0 1-.4 .2h-.1a.27 .27 0 0 1-.3-.1 .27 .27 0 0 1-.1-.3zM223.4 175.3h.7M224.7 174.3l.2-.1a.25 .25 0 0 1 .3 .1 .25 .25 0 0 1 0 .3 .25 .25 0 0 1-.4 0l-.2-.1zM224.8 174.6h.3M225.8 176.3h.2a.18 .18 0 0 1 .2 .1 .18 .18 0 0 1-.3 .2l-.2-.2zM226.4 173.5l-1.6 .1-2.1 1.2a.37 .37 0 0 0-.3 .3 .37 .37 0 0 0 .3 .4M226.4 174.4l3.1 1.8M226.9 161.3v.6M226.9 164v.6M226.9 166.8v.5M226.9 169.5v.5M226.9 172.2v.6"/>
<path d="M226.9 168.5l.1-.2 .5 .6v1.5l-.6-.4M226.9 163.1v.9M226.9 168.5v1M226.9 171.2v1M226.9 165.8v1M226.9 160.4v.9M227 171.2h.1M227 165.8h.1M227 160.3h.1M227 163.1v-.3l.5 .6v1.5l-.6-.3M227 163.1h-.1M227 171.2v-.2l.5 .6v1.5l-.6-.3"/>
<path d="M227 165.8v-.3l.5 .6v1.6l-.6-.4M227 160.3v-.2l.5 .6v1.5l-.6-.3M227 160.3v1M227 165.8v.9M227 171.2v.9M227 168.5v.9M227 163.1v.9M227 161.3v.5M227 164v.5M227 166.7v.5M227 169.4v.6M227 172.1v.6"/>
<path d="M227 161.8l.5 .3M227 161.3h-.1M227 161.8l-.1 .1M227 164.5l.5 .3M227 164h-.1M227 164.5l-.1 .1M227 167.2l.5 .3M227 166.7l-.1 .1M227 167.2l-.1 .1M227 170l.5 .3M227 169.4l-.1 .1M227 170h-.1"/>
<path d="M227 172.7l.5 .3M227 172.1l-.1 .1M227 172.7l-.1 .1M227.1 160.3h.1M227.1 163l-.1 .1M227.1 165.7h.1M227.1 168.4v.1M227.1 171.2l-.1 .1M227.1 160.3l-.1 .1M227.1 165.7l-.1 .1M227.1 168.4l-.1 .1M227.1 160.2v.1"/>
<path d="M227.1 162.9v.1M227.1 165.6v.1M227.1 168.3v.1M227.1 171.1v.1M227.1 171.2h-.1M227.6 178.3l.5 .2 .7-.2M227.6 178.6l.5 .2 .7-.2M227.6 178.3v.3M227.8 177.6l.5-.1a.26 .26 0 0 1 .3 .3 .26 .26 0 0 1-.4 .1h-.1a.27 .27 0 0 1-.2 0 .27 .27 0 0 1-.1-.3zM227.9 177.9h.6M228.5 161.3v1.3M228.5 164v1.4"/>
<path d="M228.5 166.7v1.4M228.5 169.4v1.4M228.5 172.1v1.4M228.5 162.6l-.1 .1M228.5 162.6l.5 .3M228.5 165.4h-.1M228.5 165.4l.5 .3M228.5 168.1l-.1 .1M228.5 168.1l.5 .3M228.5 170.8l-.1 .1M228.5 170.8l.5 .3M228.5 173.5l-.1 .1"/>
<path d="M228.5 173.5l.5 .3M228.7 172.2l-.3-.1v1.5M228.7 169.5v-.2l.2 .1 .1 .3v1.5l-.6-.3M228.7 169.5l-.3-.1v1.5M228.7 166.8v-.2l.2 .1 .1 .3v1.5l-.6-.3M228.7 166.8l-.3-.2v1.6M228.7 164v-.2l.2 .2 .1 .3v1.5l-.6-.4M228.7 164l-.3-.1v1.5M228.7 161.3v-.2l.2 .1 .1 .4v1.5l-.6-.4M228.7 161.3l-.3-.1v1.5M228.7 172.2v-.2l.2 .1v.3M228.8 178.3v.3"/>
<path d="M228.8 164l-.1 .1M228.8 169.5h-.1M228.8 164h.1M228.8 169.5h.1M228.8 161.3h.1M228.8 166.7l-.1 .1M228.8 172.1l-.1 .1M228.8 161.3l-.1 .1M228.8 161.2v.1M228.8 163.9v.1M228.8 166.6v.1M228.8 169.3v.1"/>
<path d="M228.8 172.1h.1M228.8 164h-.1M228.9 172.4h.1M229 172.4v1.6l-.6-.4M229 172.9l-.5 .3M229.1 176.9l.3-.1a.25 .25 0 0 1 .3 .1 .25 .25 0 0 1-.1 .3 .25 .25 0 0 1-.3 0l-.2-.2zM229.2 177.2h.4M229.5 176.2h.2M230.8 177.2l-2 1.1M230.8 177.2v.3M230.8 177.5l-2 1.1M231 176.8l-.2 .4"/>
<path d="M231.3 175.8l-.3 .3v1.1l-.2 .3M231.3 176.1l-.3 .4M231.3 175.8v.3M232.8 174.4l-3.1 1.8M232.8 173.7l.4 .3a.37 .37 0 0 1 .3 .3 .37 .37 0 0 1-.3 .4M233.2 174.7l-1.9 1.1M233.2 174.7v.3M233.2 175l-1.9 1.1M233.5 174.3v.5l-.3 .2M82.8 180.4h.3l.1 .3h.4v1.9h-.9v-1.9h.1zM82.8 187.1h.3l.1 .3h.4v1.9h-.9v-1.9h.1zM82.8 193.7h.3l.1 .4h.4v1.8h-.9v-1.8l.1-.1z"/>
<path d="M82.8 197.1h.3l.1 .3h.4v1.9h-.9v-1.9h.1zM82.8 190.4h.3l.1 .3h.4v1.9h-.9v-1.9h.1zM82.8 183.7h.3l.1 .4h.4v1.8h-.9v-1.8l.1-.1zM84.8 197.4h.4l.1-.3h.3v.3h.1v1.9h-.9zM84.8 194.1h.4l.1-.4h.3v.3l.1 .1v1.8h-.9zM84.8 190.7h.4l.1-.3h.3v.3h.1v1.9h-.9zM84.8 187.4h.4l.1-.3h.3v.3h.1v1.9h-.9zM84.8 184.1h.4l.1-.4h.3v.3l.1 .1v1.8h-.9zM84.8 180.7h.4l.1-.3h.3v.3h.1v1.9h-.9zM82.8 200.4h.3l.1 .3h.4v1.9h-.9v-1.9h.1zM82.8 207.1h.3l.1 .3h.4v1.9h-.9v-1.9h.1zM82.8 213.7h.3l.1 .4h.4v1.8h-.9v-1.8l.1-.1z"/>
<path d="M82.8 217.1h.3l.1 .3h.4v1.9h-.9v-1.9h.1zM82.8 210.4h.3l.1 .3h.4v1.9h-.9v-1.9h.1zM82.8 203.7h.3l.1 .4h.4v1.8h-.9v-1.8l.1-.1zM84.8 217.4h.4l.1-.3h.3v.3h.1v1.9h-.9zM84.8 214.1h.4l.1-.4h.3v.3l.1 .1v1.8h-.9zM84.8 210.7h.4l.1-.3h.3v.3h.1v1.9h-.9zM84.8 207.4h.4l.1-.3h.3v.3h.1v1.9h-.9zM84.8 204.1h.4l.1-.4h.3v.3l.1 .1v1.8h-.9zM84.8 200.7h.4l.1-.3h.3v.3h.1v1.9h-.9zM82.8 220.4h.3l.1 .3h.4v1.9h-.9v-1.9h.1zM82.8 227.1h.3l.1 .3h.4v1.9h-.9v-1.9h.1zM82.8 233.7h.3l.1 .4h.4v1.8h-.9v-1.8l.1-.1z"/>
<path d="M82.8 237.1h.3l.1 .3h.4v1.9h-.9v-1.9h.1zM82.8 230.4h.3l.1 .3h.4v1.9h-.9v-1.9h.1zM82.8 223.7h.3l.1 .4h.4v1.8h-.9v-1.8l.1-.1zM84.8 237.4h.4l.1-.3h.3v.3h.1v1.9h-.9zM84.8 234.1h.4l.1-.4h.3v.3l.1 .1v1.8h-.9zM84.8 230.7h.4l.1-.3h.3v.3h.1v1.9h-.9zM84.8 227.4h.4l.1-.3h.3v.3h.1v1.9h-.9zM84.8 224.1h.4l.1-.4h.3v.3l.1 .1v1.8h-.9zM84.8 220.7h.4l.1-.3h.3v.3h.1v1.9h-.9zM82.8 240.4h.3l.1 .3h.4v1.9h-.9v-1.9h.1zM82.8 247.1h.3l.1 .3h.4v1.9h-.9v-1.9h.1zM82.8 253.7h.3l.1 .4h.4v1.8h-.9v-1.8l.1-.1z"/>
<path d="M82.8 257.1h.3l.1 .3h.4v1.9h-.9v-1.9h.1zM82.8 250.4h.3l.1 .3h.4v1.9h-.9v-1.9h.1zM82.8 243.7h.3l.1 .4h.4v1.8h-.9v-1.8l.1-.1zM84.8 257.4h.4l.1-.3h.3v.3h.1v1.9h-.9zM84.8 254.1h.4l.1-.4h.3v.3l.1 .1v1.8h-.9zM84.8 250.7h.4l.1-.3h.3v.3h.1v1.9h-.9zM84.8 247.4h.4l.1-.3h.3v.3h.1v1.9h-.9zM84.8 244.1h.4l.1-.4h.3v.3l.1 .1v1.8h-.9zM84.8 240.7h.4l.1-.3h.3v.3h.1v1.9h-.9zM80.7 274.9h-.8v.4h.8M80.7 274.9v.4M80.7 274.9h7"/>
<path d="M80.7 275.3h7M82.8 260.4h.3l.1 .3h.4v1.9h-.9v-1.9h.1zM82.8 267.1h.3l.1 .3h.4v1.9h-.9v-1.9h.1zM82.8 270.4h.3l.1 .3h.4v1.9h-.9v-1.9h.1zM82.8 263.7h.3l.1 .4h.4v1.8h-.9v-1.8l.1-.1zM84.8 270.7h.4l.1-.3h.3v.3h.1v1.9h-.9zM84.8 267.4h.4l.1-.3h.3v.3h.1v1.9h-.9zM84.8 264.1h.4l.1-.4h.3v.3l.1 .1v1.8h-.9zM84.8 260.7h.4l.1-.3h.3v.3h.1v1.9h-.9zM87.7 274.9h.8v.4h-.8M87.7 274.9v.4M151 274.9h-.9v.4h.9"/>
<path d="M151 274.9h2.8M151 275.3h2.8M151 274.9v.4M153.8 274.9h.6M153.8 275.3h.6M153.8 274.9v.4M154.4 274.9h.8M154.4 275.3h.8M154.4 274.9v.4M155.2 274.9h.6M155.2 275.3h.6M155.2 274.9v.4"/>
<path d="M155.8 274.9h2.8M155.8 275.3h2.8M155.8 274.9v.4M158.6 274.9h.9v.4h-.9M158.6 274.9v.4"/>
<circle cx="81" cy="72.6" r=".43"/>
<circle cx="81" cy="70.9" r=".33"/>
<circle cx="84.2" cy="72.6" r=".27"/>
<circle cx="84.2" cy="66.1" r=".27"/>
<circle cx="87.4" cy="72.6" r=".43"/>
<circle cx="87.4" cy="70.9" r=".33"/>
</g>
<text font-size="6.3" x="365.7" y="278.5">NR-N19990</text>
<text font-size="5.6" x="361.3" y="239.1">PN-EN22768-mL</text>
<text font-size="4.9" x="302.4" y="232.4">RACKSYSTEM</text>
<g font-size="4.7">
<text x="244.9" y="31.6">PERFORACJA</text>
<text x="244.9" y="36.1">DWUSTRONNA</text>
<text x="333.7" y="85.1">SYMBOL</text>
<text x="386.1" y="85.1">H</text>
<text x="326.9" y="90.6">NR-N19990140</text>
<text x="382.5" y="90.6">1400</text>
<text x="326.9" y="96.2">NR-N19990270</text>
<text x="326.9" y="101.7">NR-N19990350</text>
<text x="382.5" y="96.2">2700</text>
<text x="382.5" y="101.7">3500</text>
<text x="326.9" y="107.2">NR-N19990450</text>
<text x="382.5" y="107.2">4500</text>
<text x="326.9" y="112.7">NR-N19990500</text>
<text x="382.5" y="112.7">5000</text>
<text x="326.9" y="118.3">NR-N19990550</text>
<text x="382.5" y="118.3">5500</text>
<text x="381.1" y="247.8">LN711</text>
<text x="302.7" y="268.1">PROFIL OB.PERF. NOGI</text>
<text x="317.6" y="272.6">MAG. H-</text>
</g>
<g font-size="4.7" fill="#00f">
<text x="80.8" y="58.2">70</text>
<text x="77.6" y="70.2" transform="rotate(-90 77.6 70.2)">70</text>
<text x="168.5" y="164" transform="rotate(-90 168.5 164)">H</text>
</g>
<text font-size="3.9" x="362.3" y="253.8">A3</text>
<text font-size="3.2" x="354.9" y="267.2">SYMBOL</text>
<g font-size="2.4">
<text x="302.4" y="235.6">SPÓŁKA Z OGRANICZONĄ</text>
<text x="302.4" y="238.4">ODPOWIEDZIALNOŚCIĄ SP.K.</text>
<text x="300.7" y="244.7">Projekt jest własnością firmy</text>
<text x="300.7" y="247.5">RACKSYSTEM SPÓŁKA Z OGRANICZONĄ</text>
<text x="300.7" y="250.3">ODPOWIEDZIALNOŚCIĄ SP.K.</text>
<text x="300.7" y="253.1">I w żadnej części nie może być:</text>
<text x="300.7" y="256">kopiowany, udostępniany</text>
<text x="300.7" y="258.8">ani wykorzystywany jako</text>
<text x="300.7" y="261.6">dokumentacja przez firmy trzecie.</text>
</g>
<g font-size="2">
<text x="383.1" y="227.9">WYMIARY NIETOLEROWANE</text>
<text x="341" y="231.6">OSTRE</text>
<text x="359.5" y="228.9">NIE SKALUJ RYSUNKU</text>
<text x="383.1" y="230.4">WYKONAĆ WEDŁUG:</text>
<text x="341" y="234.1">KRAWĘDZIE</text>
<text x="341" y="236.6">STĘPIĆ</text>
<text x="339.9" y="245.4">WERSJA</text>
<text x="346.6" y="249.5">1</text>
<text x="340.6" y="257.7">2017-11-28</text>
<text x="340.7" y="253.8">DATA</text>
<text x="358.7" y="257.7">SKALA</text>
<text x="367" y="257.7">1:20</text>
<text x="373.9" y="253.8">WYKONAŁ:</text>
<text x="374.1" y="257.7">MASA ORIENTACYJNA:</text>
<text x="387.2" y="253.8">K. KASPERCZYK</text>
<text x="398.1" y="257.7">13.17</text>
<text x="339.7" y="262.3">NR RYSUNKU</text>
<text x="358.7" y="261.7">ARKUSZ 1</text>
<text x="374.1" y="261.7">ELEMENT:</text>
<text x="301" y="266.4">TYTUŁ:</text>
</g>
<text font-size="1.3" x="359" y="244">SYMBOL 2</text>
</svg>
